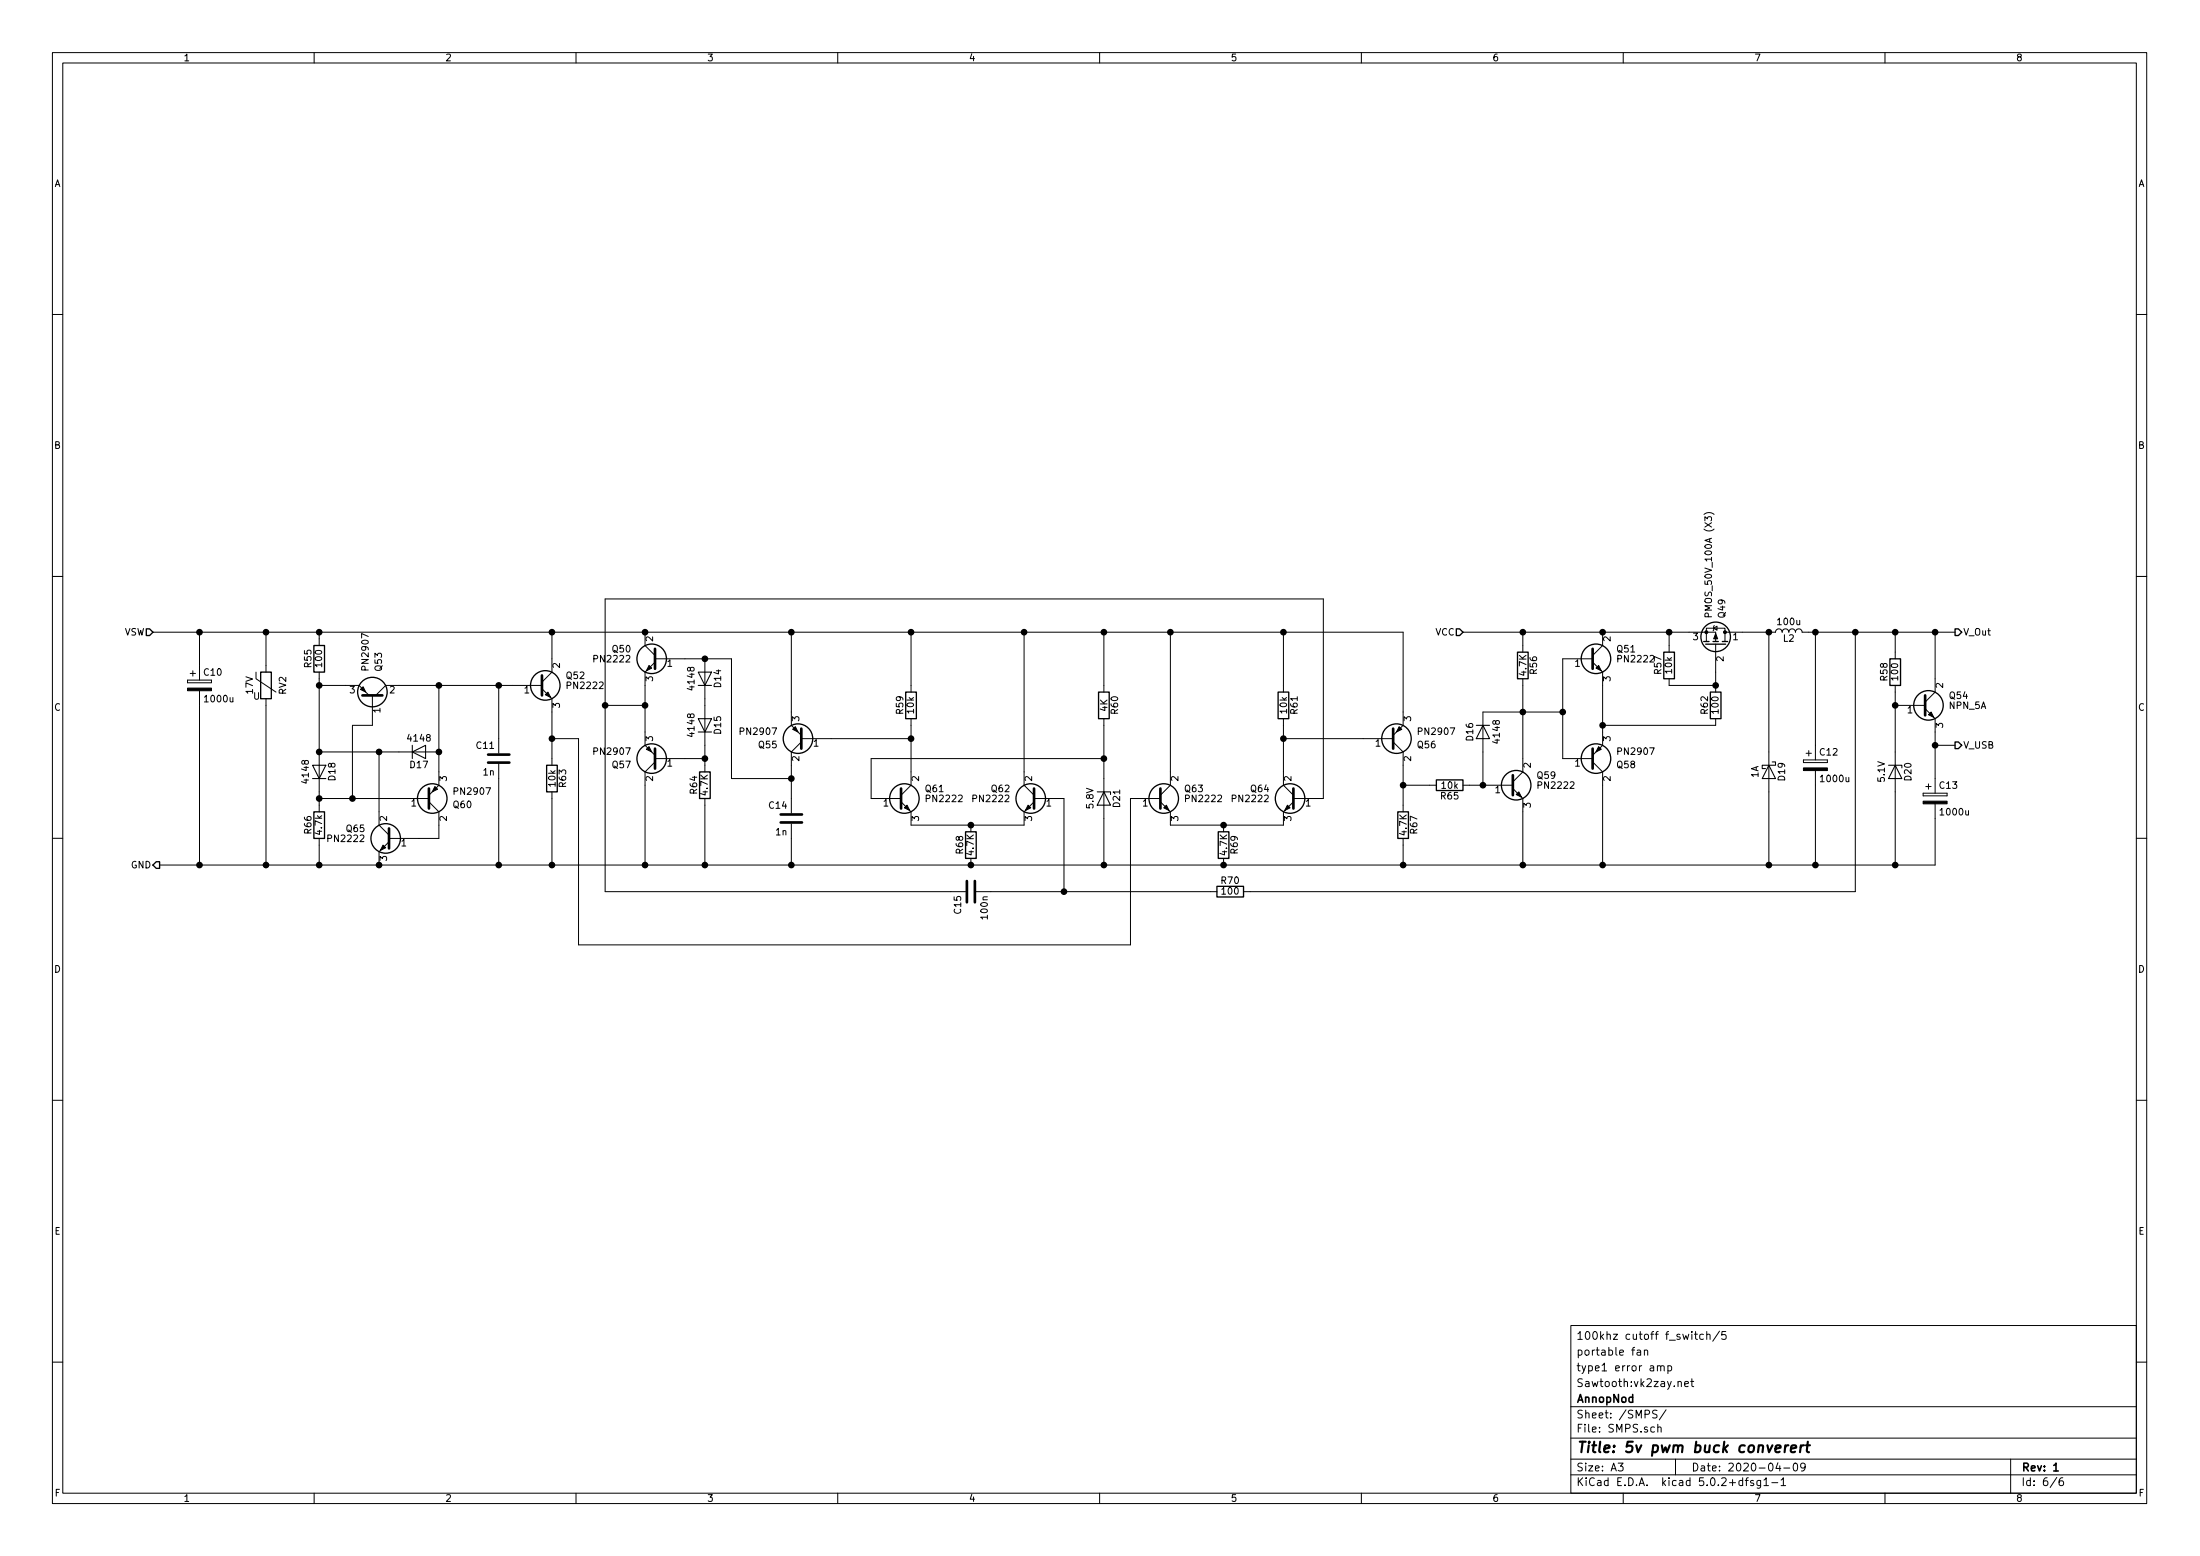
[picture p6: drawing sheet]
<svg xmlns="http://www.w3.org/2000/svg" width="420mm" height="297mm" viewBox="0 0 420 297" stroke-linecap="round" stroke-linejoin="round" font-family="sans-serif">
<g fill="none" stroke="#000" stroke-width=".19">
<path d="M10 10h400v277h-400zM12 12h396v273.1h-396zM60 10v2M110 10v2M160 10v2M210 10v2M260 10v2M310 10v2M360 10v2M10 60h2M408 60h2M325.4 98.2a1.47 1.47 0 0 1 2 0"/>
<path d="M10 110h2M326.3 117.7l-.1-.6h-.5l-.1 .6h1.3M327.3 119.9l.6-.4v.8zM327.4 119.4l-.2 1M408 110h2M29.2 120.7h238.8v17.8l-1.9 1.9M35.8 129.8v.5zM35.8 130.3h4.6zM35.8 129.8h4.6zM36.3 128.6h1M36.8 128.1v1M38.1 120.7v9.1"/>
<path d="M38.1 131.9v33.2M40.4 129.8v.5zM48.9 128.3v1.3l3.8 2.5M50.8 120.7v7.6M50.8 133.4v31.7M61 130.8h7.6l1.9 2M61 120.7v2.5M61 128.3v26.7M71.1 132.8v5.7h-3.8v13.9M83.8 130.8v19.1l-1.9 1.9M95.2 130.8v13M103.5 131.5l1.9 1.9v12.7"/>
<path d="M103.5 130.8h-29.8l-1.9 2M105.4 120.7v7.6l-1.9 1.9M115.6 134.7h7.6M123.2 120.7v2.5l1.9 1.9M125.1 126.4l-1.9 1.9v14l1.9 1.9M125.1 125.8h14.6v22.8h11.4M134.6 125.8v21.6M151.1 120.7v17.8l1.9 1.9M174 137.2v12.7l-1.9 1.9M174 120.7v11.4M195.6 120.7v29.2l1.9 1.9M210.8 120.7v11.4"/>
<path d="M210.8 137.2v27.9M223.5 120.7v29.2l-1.9 1.9M245.1 137.2v12.7l1.9 1.9M245.1 120.7v11.4M279.4 120.7h48.3v1.8M290.8 120.7v3.8M290.8 129.6v17.8l-1.9 1.9M298.4 135.9h-15.2v14M304.2 126.4l1.9 1.9v14l-1.9 1.9M304.2 125.8h-5.8v19h5.8M306.1 120.7v2.5l-1.9 1.9M318.8 129.6v1.2h8.9"/>
<path d="M318.8 120.7v3.8M327.7 123v.2M327.7 123.2v8.9M327.7 137.2v1.3h-21.6M329.4 120.7v-.8h-3.5v2.6M329.4 120.7h9.7a.63 .63 0 0 1 .6-.6 .63 .63 0 0 1 .7 .6 .63 .63 0 0 1 .6-.6 .63 .63 0 0 1 .6 .6 .63 .63 0 0 1 .7-.6 .63 .63 0 0 1 .6 .6 .63 .63 0 0 1 .6-.6 .63 .63 0 0 1 .7 .6h29.2M329.4 120.7v1.8M337.8 120.7v44.4M346.7 120.7v24.4M354.3 120.7v49.5h-116.8M361.9 134.7h5.8M361.9 120.7v5.1"/>
<path d="M361.9 130.8v34.3M367.7 135.3l1.9 1.9v14.2M369.6 120.7v11.4l-1.9 1.9M61 152.4h20.9M61 143.5h22.8M72.4 143.5v14l1.9 1.9M81.9 153.1l1.9 1.9v5.1h-9.5M95.2 145.8v19.3M105.4 141h5.1v39.4h105.4v-28h5.7M105.4 151.2v13.9M125.1 145.5l-1.9 1.9v17.7M125.1 144.8h9.5"/>
<path d="M134.6 152.4v12.7M151.1 157.3v7.8M153 141h21M153 141.6l-1.9 1.9v11.7M172.1 153.1l1.9 1.9v2.5h21.6v-2.5l1.9-1.9M185.4 157.5v1.3M197.5 152.4h5.7v17.8M210.8 144.8h-44.4v7.6h5.7M221.6 153.1l1.9 1.9v2.5h21.6v-2.5l1.9-1.9M233.7 157.5v1.3M245.1 141h21M247 152.4h5.7v-38.1h-137.1v55.9h68.8"/>
<path d="M266.1 141.6l1.9 1.9v11.5M268 149.9h6.3M279.4 149.9h9.5M288.9 150.5l1.9 1.9v12.7M304.2 145.5l1.9 1.9v17.7M344.4 145.1v.5zM344.4 145.6h4.6zM344.4 145.1h4.6zM344.9 143.8h1M345.4 143.3v1M346.7 147.1v18M349 145.1v.5z"/>
<path d="M367.3 151.4v.5zM367.3 151.9h4.6zM367.3 151.4h4.6zM367.8 150.2h1M368.3 149.6v1.1M369.6 153.5v11.6h-339.1M369.6 142.3h3.8M371.9 151.4v.5zM10 160h2M61 160.1v5M74.3 160.7l-1.9 1.9v2.5M185.4 163.9v1.2"/>
<path d="M186.4 170.2h46M233.7 163.9v1.2M268 160.1v5M408 160h2M10 210h2M408 210h2M300 253h108v32.1h-108zM312.7 257.8h.6v.9M313.3 258.1l-.5 .1-.2 .2 .2 .3 .5-.1M314 257.8l.2-.1 .4 .1 .1 .9M314 257.7v1M323.6 254.7h.6"/>
<path d="M323.8 254.2v1.3l.4 .2M325.3 254.8l-.4-.1-.3 .3 .1 .6 .2 .1 .4-.1M326 254.8l.2-.1 .3 .1 .1 .9M326 254.2v1.5M328.4 254.1l-1.3 1.9M329.6 254.2h-.7l-.1 .7 .2-.1h.5l.2 .3-.1 .5-.2 .1-.6-.1M10 260h2M300 278.5h108M300 274.5h108M300 268.5h108M309 279.3h1l-.5 .6 .4 .1v.7l-.2 .1-.7-.1M316 272.5l-.5-.1-.2 .3v.6l.2 .1 .5-.1"/>
<path d="M316.5 269.3l-.6-.1-.3 .3 .1 .3 .7 .3v.5l-.2 .1-.6-.1M316.5 260.8l.3-.1 .3 .1 .1 .9M316.5 260.7v1M316.6 272.5l.2-.1 .4 .1v.9M316.6 271.9v1.5M317.2 260.9a.36 .36 0 0 1 .3-.2 .36 .36 0 0 1 .3 .2v.8M318.2 269.1l-1.3 2M318.5 260.8l.5-.1 .3 .3-.1 .6-.2 .1-.5-.1M318.5 260.7v1.5M320 278.5v3M320.5 263.8l.2-.1 .3 .1 .1 .9M321.7 264.2l.8-.1-.1-.3-.4-.1-.3 .2 .1 .7h.6"/>
<path d="M322.9 263.7h.6M323.1 263.2v1.3l.4 .2M339.5 279.2l-.3 1.1h.9M339.9 279.8v1M342.6 279.5l.4-.2a.94 .94 0 0 1 0 1.5 .82 .82 0 0 1-.4-1.3zM344.8 279.9l-.4 .3h-.2l-.3-.3 .1-.5 .4-.1 .3 .2a1.13 1.13 0 0 1-.3 1.2l-.4 .1M384 278.5v6.6M408 260h2M60 285.1v1.9M110 285.1v1.9M160 285.1v1.9M210 285.1v1.9"/>
<path d="M260 285.1v1.9M300 281.5h108M310 285.1v1.9M333.3 282.6h.6M333.9 282.1l-.4 .2v1.3M334.9 282.7l-.4-.1-.2 .2 .1 .2 .5 .2v.3h-.6M336.2 282.6v1.2l-.3 .3-.3-.1M336.2 282.7l-.4-.1-.3 .3 .1 .6 .2 .1 .4-.1M336.9 282.5l.4-.4v1.5M336.9 283.6h.8M338.4 283h1.1M340.2 282.5l.4-.4v1.5"/>
<path d="M340.2 283.6h.8M340.7 280.2h1.1M360 285.1v1.9M392.8 282l-1.3 2M394 282.1l-.5 .1a.96 .96 0 0 0 0 1.4l.5-.1 .1-.5-.3-.3h-.4l-.2 .3"/>
</g>
<path d="M392.2 279.7l.5-.4v1.5M392.2 280.8h.9" fill="none" stroke="#000" stroke-width=".3"/>
<path d="M341 275.9l-.2 1.3M341.6 275.9a.5 .5 0 0 0-.7 .4M342 276.6l1-.2v-.4h-.8l-.2 .9 .2 .3 .6-.1M343.9 275.9l-.1 1.3M344.5 275.9a.55 .55 0 0 0-.6 .4M344.9 275.9h.8M345.3 275.2l-.2 1.7v.2l.4 .1" fill="none" stroke="#000" stroke-width=".41"/>
<g fill="none" stroke="#000" stroke-width=".25">
<path d="M27.9 120.1h.7l.6 .6-.6 .6h-.7zM49.8 128.3h2v5.1h-2zM59.9 123.2h2.1v5.1h-2.1zM173 132.1h2v5.1h-2zM209.8 132.1h2v5.1h-2zM244.1 132.1h2v5.1h-2zM278.1 120.1h.7l.6 .6-.6 .6h-.7zM289.8 124.5h2v5.1h-2zM317.8 124.5h2v5.1h-2zM325.4 122.5h1M325.8 123h3.8M326.6 132.1h2.1v5.1h-2.1z"/>
<path d="M327.2 122.5h1M328.9 122.5h1M360.9 125.8h2.1v5h-2.1zM373.4 120.1h.6l.6 .6-.6 .6h-.6zM59.9 155h2.1v5.1h-2.1zM104.4 146.1h2v5.1h-2zM133.6 147.4h2v5h-2zM184.4 158.8h2v5.1h-2zM232.7 158.8h2v5.1h-2zM267 155h2v5.1h-2zM274.3 148.9h5.1v2h-5.1zM373.4 141.6h.6l.6 .7-.6 .6h-.6z"/>
<path d="M29.8 164.5h.7v1.3h-.7l-.6-.7zM232.4 169.2h5.1v2h-5.1z"/>
<circle cx="71.1" cy="132.1" r="2.82"/>
<circle cx="104.1" cy="130.8" r="2.82"/>
<circle cx="124.5" cy="125.8" r="2.82"/>
<circle cx="304.8" cy="125.8" r="2.82"/>
<circle cx="327.7" cy="121.6" r="2.82"/>
<circle cx="368.3" cy="134.7" r="2.82"/>
<circle cx="82.5" cy="152.4" r="2.82"/>
<circle cx="124.5" cy="144.8" r="2.82"/>
<circle cx="152.4" cy="141" r="2.82"/>
<circle cx="172.7" cy="152.4" r="2.82"/>
<circle cx="196.8" cy="152.4" r="2.82"/>
<circle cx="222.2" cy="152.4" r="2.82"/>
<circle cx="246.4" cy="152.4" r="2.82"/>
<circle cx="266.7" cy="141" r="2.82"/>
<circle cx="289.6" cy="149.9" r="2.82"/>
<circle cx="304.8" cy="144.8" r="2.82"/>
<circle cx="73.7" cy="160.1" r="2.82"/>
</g>
<g fill="none" stroke="#000" stroke-width=".51">
<path d="M69.2 132.8h3.8M103.5 128.9v3.9M125.1 123.9v3.8M153 139.1v3.8M266.1 139.1v3.8M304.2 123.9v3.8M367.7 132.8v3.8M74.3 158.2v3.8M81.9 150.5v3.8M93.2 145.6h4.1M93.2 144.1h4.1M125.1 142.9v3.8"/>
<path d="M149.1 157h4.1M149.1 155.5h4.1M172.1 150.5v3.8M197.5 150.5v3.8M221.6 150.5v3.8M247 150.5v3.8M288.9 148v3.8M304.2 142.9v3.8M184.7 168.2v4M186.2 168.2v4"/>
</g>
<g fill="#000" stroke="#000" stroke-width=".19">
<path d="M35.8 131.4h4.6v.5h-4.6zM68.8 131.6l.5-.5 .5 1zM104.6 132.1l.6 1-1.1-.5zM124 127l.5 .5-1.1 .6zM151.4 139.2l.5-.5 .5 1zM267.2 138.7l.5 .5-1 .5zM304.8 127.5l.5-.5 .5 1.1zM327.7 120.9l.3 1.1h-.7zM368.8 135.9l.5 1-1-.5zM83.1 150.2l.5 .5-1.1 .5zM123.4 143l.6-.5 .5 1zM172.7 154.2l.5-.5 .5 1z"/>
<path d="M196.3 153.7l.5 .5-1 .5zM222.2 154.2l.6-.5 .5 1zM245.9 153.7l.5 .5-1 .5zM289.6 151.7l.5-.5 .5 1zM305.3 142.5l.5 .5-1 .5zM344.4 146.6h4.6v.5h-4.6zM367.3 152.9h4.6v.6h-4.6zM73.2 161.3l.5 .5-1.1 .5z"/>
<circle cx="325.9" cy="120.7" r=".28"/>
<circle cx="329.4" cy="120.7" r=".28"/>
</g>
<g fill="none" stroke="#000" stroke-width=".2">
<path d="M133.3 128.3h2.6l-1.3 2.5zM133.3 137.2h2.6l-1.3 2.5zM133.3 130.8h2.6M133.3 139.7h2.6M281.9 138.5h2.6M283.2 138.5l1.3 2.5h-2.6zM59.7 146.1h2.5l-1.2 2.5zM59.7 148.6h2.5M78.7 143.5l2.6-1.2v2.5zM78.7 142.3v2.5M209.5 151.2h2.6v.5M210.8 151.2l1.3 2.5h-2.6z"/>
<path d="M337.8 146.1l1.3 2.5h-2.6zM338.5 145.5h.6v.6h-2.6v.6h.7M360.7 146.1h2.5v.5M361.9 146.1l1.3 2.5h-2.5z"/>
</g>
<g fill="#000" stroke="#000" stroke-width=".25">
<circle cx="38.1" cy="120.7" r=".51"/>
<circle cx="50.8" cy="120.7" r=".51"/>
<circle cx="61" cy="130.8" r=".51"/>
<circle cx="61" cy="120.7" r=".51"/>
<circle cx="83.8" cy="130.8" r=".51"/>
<circle cx="95.3" cy="130.8" r=".51"/>
<circle cx="105.4" cy="120.7" r=".51"/>
<circle cx="115.6" cy="134.7" r=".51"/>
<circle cx="123.2" cy="120.7" r=".51"/>
<circle cx="123.2" cy="134.7" r=".51"/>
<circle cx="134.6" cy="125.8" r=".51"/>
<circle cx="151.1" cy="120.7" r=".51"/>
<circle cx="174" cy="120.7" r=".51"/>
<circle cx="195.6" cy="120.7" r=".51"/>
<circle cx="210.8" cy="120.7" r=".51"/>
<circle cx="223.5" cy="120.7" r=".51"/>
<circle cx="245.1" cy="120.7" r=".51"/>
<circle cx="290.8" cy="135.9" r=".51"/>
<circle cx="290.8" cy="120.7" r=".51"/>
<circle cx="298.4" cy="135.9" r=".51"/>
<circle cx="306.1" cy="120.7" r=".51"/>
<circle cx="306.1" cy="138.5" r=".51"/>
<circle cx="318.8" cy="120.7" r=".51"/>
<circle cx="327.7" cy="130.8" r=".51"/>
<circle cx="337.8" cy="120.7" r=".51"/>
<circle cx="346.7" cy="120.7" r=".51"/>
<circle cx="354.3" cy="120.7" r=".51"/>
<circle cx="361.9" cy="120.7" r=".51"/>
<circle cx="361.9" cy="134.7" r=".51"/>
<circle cx="369.6" cy="120.7" r=".51"/>
<circle cx="61" cy="143.5" r=".51"/>
<circle cx="61" cy="152.4" r=".51"/>
<circle cx="67.3" cy="152.4" r=".51"/>
<circle cx="72.4" cy="143.5" r=".51"/>
<circle cx="83.8" cy="143.5" r=".51"/>
<circle cx="105.4" cy="141" r=".51"/>
<circle cx="134.6" cy="144.8" r=".51"/>
<circle cx="151.1" cy="148.6" r=".51"/>
<circle cx="174" cy="141" r=".51"/>
<circle cx="185.4" cy="157.5" r=".51"/>
<circle cx="210.8" cy="144.8" r=".51"/>
<circle cx="233.7" cy="157.5" r=".51"/>
<circle cx="245.1" cy="141" r=".51"/>
<circle cx="268" cy="149.9" r=".51"/>
<circle cx="283.2" cy="149.9" r=".51"/>
<circle cx="369.6" cy="142.3" r=".51"/>
<circle cx="38.1" cy="165.1" r=".51"/>
<circle cx="50.8" cy="165.1" r=".51"/>
<circle cx="61" cy="165.1" r=".51"/>
<circle cx="72.4" cy="165.1" r=".51"/>
<circle cx="95.3" cy="165.1" r=".51"/>
<circle cx="105.4" cy="165.1" r=".51"/>
<circle cx="123.2" cy="165.1" r=".51"/>
<circle cx="134.6" cy="165.1" r=".51"/>
<circle cx="151.1" cy="165.1" r=".51"/>
<circle cx="185.4" cy="165.1" r=".51"/>
<circle cx="203.2" cy="170.2" r=".51"/>
<circle cx="210.8" cy="165.1" r=".51"/>
<circle cx="233.7" cy="165.1" r=".51"/>
<circle cx="268" cy="165.1" r=".51"/>
<circle cx="290.8" cy="165.1" r=".51"/>
<circle cx="306.1" cy="165.1" r=".51"/>
<circle cx="337.8" cy="165.1" r=".51"/>
<circle cx="346.7" cy="165.1" r=".51"/>
<circle cx="361.9" cy="165.1" r=".51"/>
</g>
<text font-size="2.8" x="301" y="277.3">Title: 5v pwm buck converert</text>
<g font-size="2.1">
<text x="301" y="255.8">100khz cutoff f_switch/5</text>
<text x="301" y="261.8">type1 error amp</text>
<text x="301" y="258.8">portable fan</text>
<text x="301" y="267.8">AnnopNod</text>
<text x="301" y="264.8">Sawtooth:vk2zay.net</text>
<text x="301" y="273.5">File: SMPS.sch</text>
<text x="301" y="270.8">Sheet: /SMPS/</text>
<text x="301" y="280.9">Size: A3</text>
<text x="323" y="280.9">Date: 2020-04-09</text>
<text x="386" y="280.9">Rev: 1</text>
<text x="301" y="283.7">KiCad E.D.A. kicad 5.0.2+dfsg1-1</text>
<text x="386" y="283.7">Id: 6/6</text>
</g>
<g font-size="1.8">
<text x="35" y="11.7">1</text>
<text x="85" y="11.7">2</text>
<text x="135" y="11.7">3</text>
<text x="185" y="11.7">4</text>
<text x="235" y="11.7">5</text>
<text x="285" y="11.7">6</text>
<text x="335" y="11.7">7</text>
<text x="385" y="11.7">8</text>
<text x="10.4" y="35.7">A</text>
<text x="408.4" y="35.7">A</text>
<text x="10.4" y="85.7">B</text>
<text x="408.4" y="85.7">B</text>
<text x="326.9" y="117" transform="rotate(-90 326.9 117)">PMOS_50V_100A (X3)</text>
<text x="329.5" y="117.9" transform="rotate(-90 329.5 117.9)">Q49</text>
<text x="339.6" y="119.3">100u</text>
<text x="23.6" y="121.3">VSW</text>
<text x="117" y="124.5">Q50</text>
<text x="124.7" y="122.4" transform="rotate(-90 124.7 122.4)">2</text>
<text x="274.1" y="121.3">VCC</text>
<text x="307.6" y="122.4" transform="rotate(-90 307.6 122.4)">2</text>
<text x="308.9" y="124.5">Q51</text>
<text x="323.4" y="122.2">3</text>
<text x="331" y="122.2">1</text>
<text x="340.6" y="122.5">L2</text>
<text x="374.9" y="121.3">V_Out</text>
<text x="39" y="129">C10</text>
<text x="59.5" y="127.4" transform="rotate(-90 59.5 127.4)">R55</text>
<text x="61.5" y="127.2" transform="rotate(-90 61.5 127.2)">100</text>
<text x="70.4" y="127.7" transform="rotate(-90 70.4 127.7)">PN2907</text>
<text x="72.9" y="128" transform="rotate(-90 72.9 128)">Q53</text>
<text x="106.9" y="127.5" transform="rotate(-90 106.9 127.5)">2</text>
<text x="108.2" y="129.6">Q52</text>
<text x="108.5" y="131.5">PN2222</text>
<text x="113.6" y="126.5">PN2222</text>
<text x="124.7" y="130.1" transform="rotate(-90 124.7 130.1)">3</text>
<text x="127.5" y="127.3">1</text>
<text x="132.6" y="131.5" transform="rotate(-90 132.6 131.5)">4148</text>
<text x="137.7" y="131.2" transform="rotate(-90 137.7 131.2)">D14</text>
<text x="291.5" y="128.9" transform="rotate(-90 291.5 128.9)">4.7K</text>
<text x="293.5" y="128.6" transform="rotate(-90 293.5 128.6)">R56</text>
<text x="300.8" y="127.3">1</text>
<text x="307.6" y="130.1" transform="rotate(-90 307.6 130.1)">3</text>
<text x="309.2" y="126.5">PN2222</text>
<text x="317.3" y="128.6" transform="rotate(-90 317.3 128.6)">R57</text>
<text x="319.3" y="128.5" transform="rotate(-90 319.3 128.5)">10k</text>
<text x="329.2" y="126.2" transform="rotate(-90 329.2 126.2)">2</text>
<text x="360.5" y="129.9" transform="rotate(-90 360.5 129.9)">R58</text>
<text x="362.5" y="129.8" transform="rotate(-90 362.5 129.8)">100</text>
<text x="371.1" y="131.3" transform="rotate(-90 371.1 131.3)">2</text>
<text x="10.4" y="135.7">C</text>
<text x="39.3" y="134.1">1000u</text>
<text x="48.3" y="132.4" transform="rotate(-90 48.3 132.4)">17V</text>
<text x="48.4" y="133.6">U</text>
<text x="54.7" y="132.5" transform="rotate(-90 54.7 132.5)">RV2</text>
<text x="66.8" y="132.4">3</text>
<text x="72.6" y="136.1" transform="rotate(-90 72.6 136.1)">1</text>
<text x="74.4" y="132.4">2</text>
<text x="100.2" y="132.4">1</text>
<text x="106.9" y="135.1" transform="rotate(-90 106.9 135.1)">3</text>
<text x="152.7" y="137.7" transform="rotate(-90 152.7 137.7)">3</text>
<text x="172.5" y="136.3" transform="rotate(-90 172.5 136.3)">R59</text>
<text x="174.5" y="136.1" transform="rotate(-90 174.5 136.1)">10k</text>
<text x="211.5" y="135.8" transform="rotate(-90 211.5 135.8)">4K</text>
<text x="213.5" y="136.3" transform="rotate(-90 213.5 136.3)">R60</text>
<text x="245.8" y="136.1" transform="rotate(-90 245.8 136.1)">10k</text>
<text x="247.8" y="136.3" transform="rotate(-90 247.8 136.3)">R61</text>
<text x="269.5" y="137.7" transform="rotate(-90 269.5 137.7)">3</text>
<text x="326.2" y="136.3" transform="rotate(-90 326.2 136.3)">R62</text>
<text x="328.2" y="136.1" transform="rotate(-90 328.2 136.1)">100</text>
<text x="364.3" y="136.2">1</text>
<text x="372.3" y="135.3">NPN_5A</text>
<text x="372.4" y="133.4">Q54</text>
<text x="408.4" y="135.7">C</text>
<text x="78.1" y="141.6">4148</text>
<text x="91.1" y="143">C11</text>
<text x="124.7" y="141.5" transform="rotate(-90 124.7 141.5)">3</text>
<text x="132.6" y="140.4" transform="rotate(-90 132.6 140.4)">4148</text>
<text x="137.7" y="140.1" transform="rotate(-90 137.7 140.1)">D15</text>
<text x="141.6" y="140.3">PN2907</text>
<text x="145" y="142.8">Q55</text>
<text x="155.4" y="142.5">1</text>
<text x="262.7" y="142.5">1</text>
<text x="270.8" y="142.8">Q56</text>
<text x="271.1" y="140.3">PN2907</text>
<text x="281.4" y="141.4" transform="rotate(-90 281.4 141.4)">D16</text>
<text x="286.4" y="141.7" transform="rotate(-90 286.4 141.7)">4148</text>
<text x="307.6" y="141.5" transform="rotate(-90 307.6 141.5)">3</text>
<text x="371.1" y="138.9" transform="rotate(-90 371.1 138.9)">3</text>
<text x="374.9" y="142.9">V_USB</text>
<text x="59" y="149.3" transform="rotate(-90 59 149.3)">4148</text>
<text x="64.1" y="149" transform="rotate(-90 64.1 149)">D18</text>
<text x="78.4" y="146.6">D17</text>
<text x="85.3" y="149.1" transform="rotate(-90 85.3 149.1)">3</text>
<text x="92.3" y="148">1n</text>
<text x="113.6" y="144.1">PN2907</text>
<text x="117" y="146.6">Q57</text>
<text x="124.7" y="149.1" transform="rotate(-90 124.7 149.1)">2</text>
<text x="127.5" y="146.3">1</text>
<text x="152.7" y="145.3" transform="rotate(-90 152.7 145.3)">2</text>
<text x="175.5" y="149.1" transform="rotate(-90 175.5 149.1)">2</text>
<text x="197.1" y="149.1" transform="rotate(-90 197.1 149.1)">2</text>
<text x="225" y="149.1" transform="rotate(-90 225 149.1)">2</text>
<text x="246.6" y="149.1" transform="rotate(-90 246.6 149.1)">2</text>
<text x="269.5" y="145.3" transform="rotate(-90 269.5 145.3)">2</text>
<text x="292.4" y="146.6" transform="rotate(-90 292.4 146.6)">2</text>
<text x="293.6" y="148.7">Q59</text>
<text x="300.8" y="146.3">1</text>
<text x="307.6" y="149.1" transform="rotate(-90 307.6 149.1)">2</text>
<text x="308.9" y="146.6">Q58</text>
<text x="309.2" y="144.1">PN2907</text>
<text x="335.8" y="148.5" transform="rotate(-90 335.8 148.5)">1A</text>
<text x="340.9" y="149" transform="rotate(-90 340.9 149)">D19</text>
<text x="347.6" y="144.2">C12</text>
<text x="347.9" y="149.3">1000u</text>
<text x="360" y="149.2" transform="rotate(-90 360 149.2)">5.1V</text>
<text x="365" y="149" transform="rotate(-90 365 149)">D20</text>
<text x="78.6" y="154">1</text>
<text x="86.6" y="154.3">Q60</text>
<text x="86.9" y="151.7">PN2907</text>
<text x="106.1" y="150.1" transform="rotate(-90 106.1 150.1)">10k</text>
<text x="108.1" y="150.2" transform="rotate(-90 108.1 150.2)">R63</text>
<text x="133.1" y="151.5" transform="rotate(-90 133.1 151.5)">R64</text>
<text x="135.2" y="151.7" transform="rotate(-90 135.2 151.7)">4.7K</text>
<text x="146.9" y="154.4">C14</text>
<text x="168.7" y="154">1</text>
<text x="176.8" y="151.2">Q61</text>
<text x="177.1" y="153.1">PN2222</text>
<text x="186" y="153.1">PN2222</text>
<text x="189.4" y="151.2">Q62</text>
<text x="199.8" y="154">1</text>
<text x="208.8" y="154.2" transform="rotate(-90 208.8 154.2)">5.8V</text>
<text x="213.9" y="154.1" transform="rotate(-90 213.9 154.1)">D21</text>
<text x="218.3" y="154">1</text>
<text x="226.3" y="151.2">Q63</text>
<text x="226.6" y="153.1">PN2222</text>
<text x="235.6" y="153.1">PN2222</text>
<text x="238.9" y="151.2">Q64</text>
<text x="249.4" y="154">1</text>
<text x="275.2" y="152.6">R65</text>
<text x="275.4" y="150.6">10k</text>
<text x="285.6" y="151.4">1</text>
<text x="292.4" y="154.2" transform="rotate(-90 292.4 154.2)">3</text>
<text x="294" y="150.6">PN2222</text>
<text x="370.5" y="150.6">C13</text>
<text x="370.8" y="155.7">1000u</text>
<text x="59.5" y="159.1" transform="rotate(-90 59.5 159.1)">R66</text>
<text x="61.5" y="159.2" transform="rotate(-90 61.5 159.2)">4.7k</text>
<text x="62.8" y="160.7">PN2222</text>
<text x="66.2" y="158.8">Q65</text>
<text x="73.9" y="156.7" transform="rotate(-90 73.9 156.7)">2</text>
<text x="76.7" y="161.6">1</text>
<text x="85.3" y="156.7" transform="rotate(-90 85.3 156.7)">2</text>
<text x="148.2" y="159.5">1n</text>
<text x="175.5" y="156.7" transform="rotate(-90 175.5 156.7)">3</text>
<text x="197.1" y="156.7" transform="rotate(-90 197.1 156.7)">3</text>
<text x="225" y="156.7" transform="rotate(-90 225 156.7)">3</text>
<text x="246.6" y="156.7" transform="rotate(-90 246.6 156.7)">3</text>
<text x="268.7" y="159.3" transform="rotate(-90 268.7 159.3)">4.7K</text>
<text x="270.7" y="159.1" transform="rotate(-90 270.7 159.1)">R67</text>
<text x="25" y="165.8">GND</text>
<text x="73.9" y="164.3" transform="rotate(-90 73.9 164.3)">3</text>
<text x="183.9" y="162.9" transform="rotate(-90 183.9 162.9)">R68</text>
<text x="186" y="163.2" transform="rotate(-90 186 163.2)">4.7K</text>
<text x="234.4" y="163.2" transform="rotate(-90 234.4 163.2)">4.7K</text>
<text x="236.4" y="162.9" transform="rotate(-90 236.4 162.9)">R69</text>
<text x="233.3" y="168.7">R70</text>
<text x="233.5" y="170.8">100</text>
<text x="183.6" y="174.4" transform="rotate(-90 183.6 174.4)">C15</text>
<text x="188.6" y="175.3" transform="rotate(-90 188.6 175.3)">100n</text>
<text x="10.4" y="185.7">D</text>
<text x="408.4" y="185.7">D</text>
<text x="10.4" y="235.7">E</text>
<text x="408.4" y="235.7">E</text>
<text x="10.5" y="285.7">F</text>
<text x="35" y="286.7">1</text>
<text x="85" y="286.7">2</text>
<text x="135" y="286.7">3</text>
<text x="185" y="286.7">4</text>
<text x="235" y="286.7">5</text>
<text x="285" y="286.7">6</text>
<text x="335" y="286.7">7</text>
<text x="385" y="286.7">8</text>
<text x="408.5" y="285.7">F</text>
</g>
</svg>
